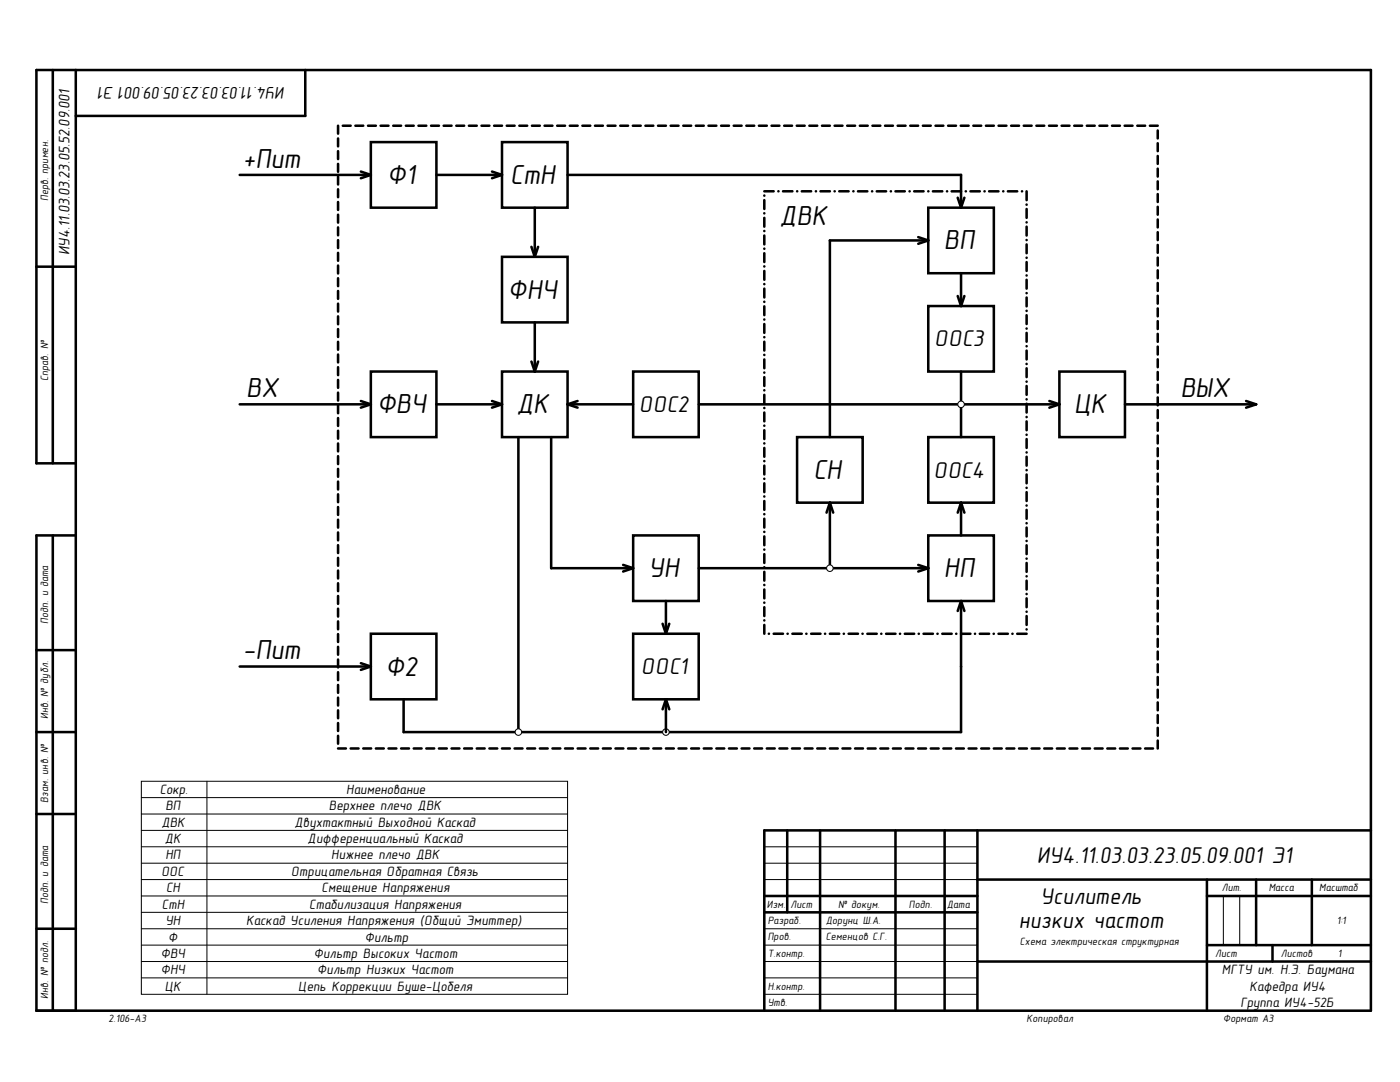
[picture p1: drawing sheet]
<svg xmlns="http://www.w3.org/2000/svg" width="279mm" height="216mm" viewBox="0 0 279 216" stroke-linecap="round" stroke-linejoin="round" font-family="sans-serif">
<g fill="none" stroke="#000" stroke-width=".51">
<path d="M10.5 14v78.4M15.1 14v187.7M60.9 14v9.1h-45.8M67.5 25.1v1.6M67.5 27.6v1.6M67.5 30.2v1.5M67.5 32.7v1.6M67.5 35.2v1.6M67.5 37.8v1.6M68.4 25.1h1.6M70.9 25.1h1.6M73.4 25.1h1.6"/>
<path d="M74 28.4h13.1v13h-13.1zM76 25.1h1.5M78.5 25.1h1.6M81 25.1h1.6M83.5 25.1h1.6M86 25.1h1.6M88.5 25.1h1.6M91.1 25.1h1.5M93.6 25.1h1.5M96.1 25.1h1.6M98.6 25.1h1.6M100.2 28.4h13.1v13h-13.1z"/>
<path d="M101.1 25.1h1.6M103.6 25.1h1.6M106.2 25.1h1.5M108.7 25.1h1.6M111.2 25.1h1.6M113.7 25.1h1.6M116.2 25.1h1.6M118.7 25.1h1.6M121.3 25.1h1.5M123.8 25.1h1.5M126.3 25.1h1.6M128.8 25.1h1.6"/>
<path d="M131.3 25.1h1.6M133.8 25.1h1.6M136.4 25.1h1.5M138.9 25.1h1.6M141.4 25.1h1.6M143.9 25.1h1.6M146.4 25.1h1.6M148.9 25.1h1.6M151.5 25.1h1.5M154 25.1h1.6M156.5 25.1h1.6M159 25.1h1.6"/>
<path d="M161.5 25.1h1.6M164 25.1h1.6M166.6 25.1h1.5M169.1 25.1h1.6M171.6 25.1h1.6M174.1 25.1h1.6M176.6 25.1h1.6M179.1 25.1h1.6M181.7 25.1h1.5M184.2 25.1h1.6M186.7 25.1h1.6M189.2 25.1h1.6"/>
<path d="M191.7 25.1h1.6M194.2 25.1h1.6M196.8 25.1h1.5M199.3 25.1h1.6M201.8 25.1h1.6M204.3 25.1h1.6M206.8 25.1h1.6M209.4 25.1h1.5M211.9 25.1h1.5M214.4 25.1h1.6M216.9 25.1h1.6M219.4 25.1h1.6"/>
<path d="M221.9 25.1h1.6M224.4 25.1h1.6M227 25.1h1.5M229.5 25.1h1.6M231.1 26v1.6M231.1 28.6v1.6M231.1 31.1v1.6M231.1 33.7v1.5M231.1 36.2v1.6M231.1 38.7v1.6M7.3 53.2h7.8M67.5 40.3v1.6"/>
<path d="M67.5 42.8v1.6M67.5 45.4v1.6M67.5 47.9v1.6M67.5 50.4v1.6M67.5 53v1.6M67.5 55.5v1.6M67.5 58.1v1.5M183.3 47.3l2 .7M185.3 41.4h13v13.1h-13zM185.3 48h-19.7v39.2M185.3 48l-2 .6M191.1 59.1l.7 2"/>
<path d="M191.8 54.5v6.6M192.5 59.1l-.7 2M231.1 41.3v1.5M231.1 43.8v1.6M231.1 46.3v1.6M231.1 48.9v1.5M231.1 51.4v1.6M231.1 53.9v1.6M231.1 56.5v1.6M231.1 59v1.6M67.5 60.6v1.6M67.5 63.1v1.6"/>
<path d="M67.5 65.7v1.6M67.5 68.2v1.6M67.5 70.7v1.6M67.5 73.3v1.6M67.5 75.8v1.6M67.5 78.3v1.6M74 74.1h13.1v13.1h-13.1zM100.2 74.1h13.1v13.1h-13.1zM106.1 72.1l.6 2M106.7 64.3v9.8M107.4 72.1l-.7 2M126.4 74.1h13v13.1h-13z"/>
<path d="M185.3 61.1h13v13h-13zM191.8 74.1v13.1M211.4 74.1h13.1v13.1h-13.1zM231.1 61.5v1.6M231.1 64.1v1.6M231.1 66.6v1.6M231.1 69.2v1.5M231.1 71.7v1.6M231.1 74.2v1.6M231.1 76.8v1.5M231.1 79.3v1.6M15.1 92.4h-7.8v-78.4h266.3v187.7h-266.3v-94.9h7.8"/>
<path d="M67.5 80.9v1.6M67.5 83.4v1.6M67.5 85.9v1.6M67.5 88.5v1.6M67.5 91v1.6M67.5 93.6v1.5M67.5 96.1v1.6M67.5 98.6v1.6M87.1 80.7h13.1M98.2 80l2 .7M100.2 80.7l-2 .6M103.5 87.2v58.9h88.3v-26.2"/>
<path d="M110 87.2v26.2h16.4M113.3 80.7h13.1M113.3 80.7l2 .6M115.3 80l-2 .7M139.4 80.7h72M159.1 87.2h13.1v13.1h-13.1zM185.3 87.2h13v13.1h-13zM209.4 80l2 .7M211.4 80.7l-2 .6M231.1 81.8v1.6M231.1 84.4v1.6M231.1 86.9v1.6"/>
<path d="M231.1 89.4v1.6M231.1 92v1.6M231.1 94.5v1.6M231.1 97v1.6M231.1 99.6v1.6M10.5 106.8v94.9M67.5 101.2v1.5M67.5 103.7v1.6M67.5 106.2v1.6M67.5 108.8v1.6M67.5 111.3v1.6M67.5 113.8v1.6"/>
<path d="M67.5 116.4v1.6M67.5 118.9v1.6M124.4 112.7l2 .7M126.4 106.8h13v13.1h-13zM126.4 113.4l-2 .6M132.9 119.9v6.6M139.4 113.4h45.9M165.6 100.3v13.1M165.6 100.3l-.6 2M165.6 100.3l.7 2M183.3 112.7l2 .7M185.3 106.8h13v13.1h-13z"/>
<path d="M185.3 113.4l-2 .6M191.8 100.3v6.5M191.8 100.3l-.7 2M191.8 100.3l.7 2M191.8 119.9l-.7 2M191.8 119.9l.7 2M231.1 102.1v1.6M231.1 104.7v1.5M231.1 107.2v1.6M231.1 109.7v1.6M231.1 112.3v1.6M231.1 114.8v1.6"/>
<path d="M231.1 117.3v1.6M231.1 119.9v1.6M7.3 129.7h7.8M67.5 121.5v1.5M67.5 124v1.6M67.5 126.5v1.6M67.5 129.1v1.5M67.5 131.6v1.6M67.5 134.1v1.6M67.5 136.7v1.6M67.5 139.2v1.6M74 126.5h13.1v13h-13.1z"/>
<path d="M126.4 126.5h13v13h-13zM132.2 124.5l.7 2M133.6 124.5l-.7 2M231.1 122.4v1.6M231.1 124.9v1.6M231.1 127.5v1.6M231.1 130v1.6M231.1 132.5v1.6M231.1 135.1v1.6M231.1 137.6v1.6M7.3 146.1h7.8M67.5 141.7v1.6"/>
<path d="M67.5 144.3v1.6M67.5 146.8v1.6M67.5 149.3h1.5M70 149.3h1.6M72.5 149.3h1.6M75 149.3h1.6M77.5 149.3h1.6M80.1 149.3h1.5M82.6 149.3h1.5M85.1 149.3h1.6M87.6 149.3h1.6M90.1 149.3h1.6"/>
<path d="M92.6 149.3h1.6M95.1 149.3h1.6M97.7 149.3h1.5M100.2 149.3h1.6M102.7 149.3h1.6M105.2 149.3h1.6M107.7 149.3h1.6M110.3 149.3h1.5M112.8 149.3h1.5M115.3 149.3h1.6M117.8 149.3h1.6M120.3 149.3h1.6"/>
<path d="M122.8 149.3h1.6M125.3 149.3h1.6M127.9 149.3h1.5M130.4 149.3h1.6M132.9 149.3h1.6M135.4 149.3h1.6M137.9 149.3h1.6M140.5 149.3h1.5M143 149.3h1.5M145.5 149.3h1.6M148 149.3h1.6M150.5 149.3h1.6"/>
<path d="M153 149.3h1.6M155.6 149.3h1.5M158.1 149.3h1.5M160.6 149.3h1.6M163.1 149.3h1.6M165.6 149.3h1.6M168.1 149.3h1.6M170.7 149.3h1.5M173.2 149.4h1.5M175.7 149.4h1.6M178.2 149.4h1.6M180.7 149.4h1.6"/>
<path d="M183.2 149.4h1.6M185.8 149.4h1.5M188.3 149.4h1.5M190.8 149.4h1.6M193.3 149.4h1.6M195.8 149.4h1.6M198.3 149.4h1.6M200.9 149.4h1.5M203.4 149.4h1.5M205.9 149.4h1.6M208.4 149.4h1.6M210.9 149.4h1.6"/>
<path d="M213.4 149.4h1.6M216 149.4h1.5M218.5 149.4h1.5M221 149.4h1.6M223.5 149.4h1.6M226 149.4h1.6M228.5 149.4h1.6M231.1 140.2v1.5M231.1 142.7v1.6M231.1 145.2v1.6M231.1 147.8v1.6M7.3 162.4h7.8"/>
<path d="M152.5 178.8h42.6M157.1 165.7v16.3M163.7 165.7v36M178.7 165.7v36M188.5 165.7v36M195.1 175.5h78.5M195.1 165.7v36M240.9 178.8h32.7M240.9 175.5v26.2M250.7 175.5v13.1M261.8 175.5v13.1M273.6 165.7h-121.1v36"/>
<path d="M7.3 185.3h7.8M152.5 182h42.6M195.1 191.9h78.5M240.9 188.6h32.7M254 188.6v3.3"/>
</g>
<path d="M152.5 175.5h42.6M152.5 172.2h42.6M152.5 169h42.6M244.1 178.8v9.8M247.4 178.8v9.8M152.5 198.4h42.6M152.5 195.1h42.6M152.5 191.9h42.6M152.5 188.6h42.6M152.5 185.3h42.6" fill="none" stroke="#000" stroke-width=".2"/>
<circle cx="165.6" cy="113.4" r=".65" fill="#fff"/>
<circle cx="165.6" cy="113.4" r=".65" fill="none" stroke="#000" stroke-width=".2"/>
<g fill="none" stroke="#000" stroke-width=".51">
<path d="M47.8 34.9h26.2M72 34.2l2 .7M74 34.9l-2 .7M113.3 34.9h78.5v6.5M191.1 39.5l.7 1.9M192.5 39.5l-.7 1.9M47.8 80.7h26.2M72 80l2 .7M74 80.7l-2 .6M224.5 80.7h26.2M248.7 80l2 .7M250.7 80.7l-2 .6"/>
<path d="M47.8 133h26.2M72 132.3l2 .7M74 133l-2 .7"/>
</g>
<circle cx="132.9" cy="146.1" r=".65" fill="#fff"/>
<circle cx="132.9" cy="146.1" r=".65" fill="none" stroke="#000" stroke-width=".2"/>
<circle cx="191.8" cy="80.7" r=".65" fill="#fff"/>
<g fill="none" stroke="#000" stroke-width=".2">
<path d="M28.2 159.2h85.1M28.2 155.9h85.1v42.5h-85.1zM41.3 155.9v42.5M28.2 162.4h85.1M28.2 165.7h85.1M28.2 169h85.1M28.2 172.2h85.1M28.2 175.5h85.1M28.2 178.8h85.1M28.2 182h85.1M28.2 185.3h85.1M28.2 188.6h85.1"/>
<path d="M28.2 191.9h85.1M28.2 195.1h85.1"/>
<circle cx="191.8" cy="80.7" r=".65"/>
</g>
<g fill="none" stroke="#000" stroke-width=".51">
<path d="M87.1 34.9h13.1M98.2 34.2l2 .7M100.2 34.9l-2 .7M152.5 38.2h1.9M152.5 39v.1M152.5 39.9v1.8M155.3 38.2h.1M156.3 38.2h1.8M159.1 38.2h.1M160 38.2h1.9M162.8 38.2h.1M163.7 38.2h1.9"/>
<path d="M166.6 38.2h.1M167.5 38.2h1.9M170.3 38.2h.1M171.2 38.2h1.9M174 38.2h.1M175 38.2h1.8M177.8 38.2h.1M178.7 38.2h1.9M181.5 38.2h.1M182.4 38.2h1.9M185.3 38.2h.1M186.2 38.2h1.9"/>
<path d="M189 38.2h.1M189.9 38.2h1.9M192.7 38.2h.1M193.7 38.2h1.8M196.5 38.2h.1M197.4 38.2h1.9M200.2 38.2h.1M201.1 38.2h1.9M204 38.2h.1M204.9 38.2v1.7M100.2 51.2h13.1v13.1h-13.1zM106.1 49.3l.6 1.9"/>
<path d="M106.7 41.4v9.8M107.4 49.3l-.7 1.9M152.5 42.5v.1M152.5 43.5v1.7M152.5 46.1h.1M152.5 47v1.8M152.5 49.6h.1M152.5 50.5v1.8M152.5 53.1v.1M152.5 54.1v1.7M152.5 56.7h.1M152.5 57.6v1.8"/>
<path d="M204.9 40.8v.1M204.9 41.7v1.8M204.9 44.4h.1M204.9 45.2v1.8M204.9 47.9h.1M204.9 48.8v1.7M204.9 51.4v.1M204.9 52.3v1.8M204.9 54.9v.1M204.9 55.8v1.8M204.9 58.5h.1M204.9 59.4v1.7"/>
<path d="M152.5 60.2h.1M152.5 61.1v1.8M152.5 63.7v.1M152.5 64.7v1.7M152.5 67.3h.1M152.5 68.2v1.8M152.5 70.8h.1M152.5 71.7v1.8M152.5 74.3v.1M152.5 75.3v1.7M152.5 77.9h.1M152.5 78.8v1.7"/>
<path d="M204.9 62h.1M204.9 62.9v1.8M204.9 65.5v.1M204.9 66.4v1.8M204.9 69.1h.1M204.9 70v1.7M204.9 72.6h.1M204.9 73.5v1.8M204.9 76.1v.1M204.9 77v1.8M204.9 79.7h.1M152.5 81.4h.1"/>
<path d="M152.5 82.3v1.8M152.5 84.9v.1M152.5 85.8v1.8M152.5 88.5h.1M152.5 89.4v1.7M152.5 92h.1M152.5 92.9v1.8M152.5 95.5v.1M152.5 96.4v1.8M152.5 99.1h.1M152.5 100v1.7M204.9 80.6v1.7"/>
<path d="M204.9 83.2h.1M204.9 84.1v1.7M204.9 86.7v.1M204.9 87.6v1.8M204.9 90.3h.1M204.9 91.1v1.8M204.9 93.8h.1M204.9 94.7v1.7M204.9 97.3v.1M204.9 98.2v1.8M152.5 102.6h.1M152.5 103.5v1.8"/>
<path d="M152.5 106.1v.1M152.5 107v1.8M152.5 109.6v.1M152.5 110.6v1.7M152.5 113.2h.1M152.5 114.1v1.8M152.5 116.7h.1M152.5 117.6v1.8M204.9 100.9h.1M204.9 101.7v1.8M204.9 104.4h.1M204.9 105.3v1.7"/>
<path d="M204.9 107.9v.1M204.9 108.8v1.8M204.9 111.5h.1M204.9 112.3v1.8M204.9 115h.1M204.9 115.9v1.7M204.9 118.5v.1M204.9 119.4v1.8M80.6 139.5v6.6h22.9M132.9 139.5v6.6M132.9 139.5l-.7 2M132.9 139.5l.7 2"/>
<path d="M152.5 120.2v.1M152.5 121.2v1.7M152.5 123.8h.1M152.5 124.7v1.8M153.4 126.5h.1M154.4 126.5h1.9M157.2 126.5h.1M158.1 126.5h1.9M160.9 126.5h.1M161.9 126.5h1.8M164.6 126.5h.1M165.6 126.5h1.9"/>
<path d="M168.4 126.5h.1M169.4 126.5h1.8M172.1 126.5h.1M173.1 126.5h1.9M175.9 126.5h.1M176.8 126.5h1.9M179.6 126.5h.1M180.6 126.5h1.8M183.3 126.5h.1M184.3 126.5h1.9M187.1 126.5h.1M188.1 126.5h1.8"/>
<path d="M190.8 126.5h.1M191.8 126.5h1.9M194.6 126.5h.1M195.5 126.5h1.9M198.3 126.5h.1M199.3 126.5h1.8M202 126.5h.1M203 126.5h1.9M204.9 122v.1M204.9 122.9v1.8M204.9 125.6h.1"/>
</g>
<circle cx="103.5" cy="146.1" r=".65" fill="#fff"/>
<circle cx="103.5" cy="146.1" r=".65" fill="none" stroke="#000" stroke-width=".2"/>
<g font-size="5.6">
<text x="48.4" y="33.5">+Пит</text>
<text x="77.3" y="36.8">Ф1</text>
<text x="101.8" y="36.8">СтН</text>
<text x="155.6" y="44.9">ДВК</text>
<text x="188.4" y="49.8">ВП</text>
<text x="101.4" y="59.7">ФНЧ</text>
<text x="49.1" y="79.3">ВХ</text>
<text x="75.3" y="82.5">ФВЧ</text>
<text x="103.1" y="82.5">ДК</text>
<text x="214.3" y="82.5">ЦК</text>
<text x="235.6" y="79.3">ВЫХ</text>
<text x="162.3" y="95.6">СН</text>
<text x="129.5" y="115.2">УН</text>
<text x="188.4" y="115.2">НП</text>
<text x="48.4" y="131.6">-Пит</text>
<text x="76.9" y="134.9">Ф2</text>
</g>
<g font-size="4.6">
<text x="186.5" y="69.1">ООС3</text>
<text x="127.6" y="82.2">ООС2</text>
<text x="186.4" y="95.3">ООС4</text>
<text x="127.9" y="134.5">ООС1</text>
<text x="206.9" y="172.1">ИУ4.11.03.03.23.05.09.001 Э1</text>
<text x="203.3" y="185.2">низких частот</text>
<text x="207.7" y="180.3">Усилитель</text>
</g>
<text font-size="3.4" x="56.9" y="17.4" transform="rotate(-180 56.9 17.4)">ИУ4.11.03.03.23.05.09.001 Э1</text>
<text font-size="3.1" x="13.9" y="50.9" transform="rotate(-90 13.9 50.9)">ИУ4.11.03.03.23.05.52.09.001</text>
<g font-size="2.7">
<text x="31.9" y="158.5">Сокр.</text>
<text x="33.1" y="161.7">ВП</text>
<text x="65.6" y="161.7">Верхнее плечо ДВК</text>
<text x="69.1" y="158.5">Наименование</text>
<text x="32.2" y="165">ДВК</text>
<text x="58.8" y="165">Двухтактный Выходной Каскад</text>
<text x="32.9" y="168.3">ДК</text>
<text x="33.1" y="171.5">НП</text>
<text x="61.4" y="168.3">Дифференциальный Каскад</text>
<text x="66.1" y="171.5">Нижнее плечо ДВК</text>
<text x="32.2" y="174.8">ООС</text>
<text x="33.1" y="178.1">СН</text>
<text x="58.1" y="174.8">Отрицательная Обратная Связь</text>
<text x="64.2" y="178.1">Смещение Напряжения</text>
<text x="32.3" y="181.4">СтН</text>
<text x="33.1" y="184.6">УН</text>
<text x="49.1" y="184.6">Каскад Усиления Напряжения (Общий Эмиттер)</text>
<text x="61.7" y="181.4">Стабилизация Напряжения</text>
<text x="32.1" y="191.2">ФВЧ</text>
<text x="33.6" y="187.9">Ф</text>
<text x="62.7" y="191.2">Фильтр Высоких Частот</text>
<text x="72.8" y="187.9">Фильтр</text>
<text x="32.1" y="194.4">ФНЧ</text>
<text x="32.9" y="197.7">ЦК</text>
<text x="59.5" y="197.7">Цепь Коррекции Буше-Цобеля</text>
<text x="63.3" y="194.4">Фильтр Низких Частот</text>
<text x="243.9" y="194.4">МГТУ им. Н.Э. Баумана</text>
<text x="249.3" y="197.7">Кафедра ИУ4</text>
<text x="247.6" y="201">Группа ИУ4-52Б</text>
</g>
<g font-size="2.1">
<text x="9.6" y="40.2" transform="rotate(-90 9.6 40.2)">Перв. примен.</text>
<text x="9.6" y="76.1" transform="rotate(-90 9.6 76.1)">Справ. №</text>
<text x="9.6" y="124.5" transform="rotate(-90 9.6 124.5)">Подп. и дата</text>
<text x="9.6" y="143.4" transform="rotate(-90 9.6 143.4)">Инв. № дубл.</text>
<text x="9.6" y="160.1" transform="rotate(-90 9.6 160.1)">Взам. инв. №</text>
<text x="243.9" y="177.8">Лит.</text>
<text x="253.2" y="177.8">Масса</text>
<text x="263.3" y="177.8">Масштаб</text>
<text x="9.6" y="180.4" transform="rotate(-90 9.6 180.4)">Подп. и дата</text>
<text x="153" y="181.1">Изм.</text>
<text x="153.2" y="184.4">Разраб.</text>
<text x="157.8" y="181.1">Лист</text>
<text x="164.8" y="184.4">Дорунц Ш.А.</text>
<text x="167.2" y="181.1">№ докум.</text>
<text x="181.4" y="181.1">Подп.</text>
<text x="189" y="181.1">Дата</text>
<text x="266.8" y="184.4">1:1</text>
<text x="153.2" y="187.6">Пров.</text>
<text x="153.2" y="190.9">Т.контр.</text>
<text x="164.8" y="187.6">Семенцов С.Г.</text>
<text x="203.5" y="188.6">Схема электрическая структурная</text>
<text x="242.5" y="190.9">Лист</text>
<text x="255.6" y="190.9">Листов</text>
<text x="267" y="190.9">1</text>
<text x="153.2" y="197.5">Н.контр.</text>
<text x="9.6" y="199.3" transform="rotate(-90 9.6 199.3)">Инв. № подл.</text>
<text x="153.2" y="200.7">Утв.</text>
<text x="21.6" y="204">2.106-A3</text>
<text x="204.9" y="204">Копировал</text>
<text x="244.1" y="204">Формат А3</text>
</g>
</svg>
